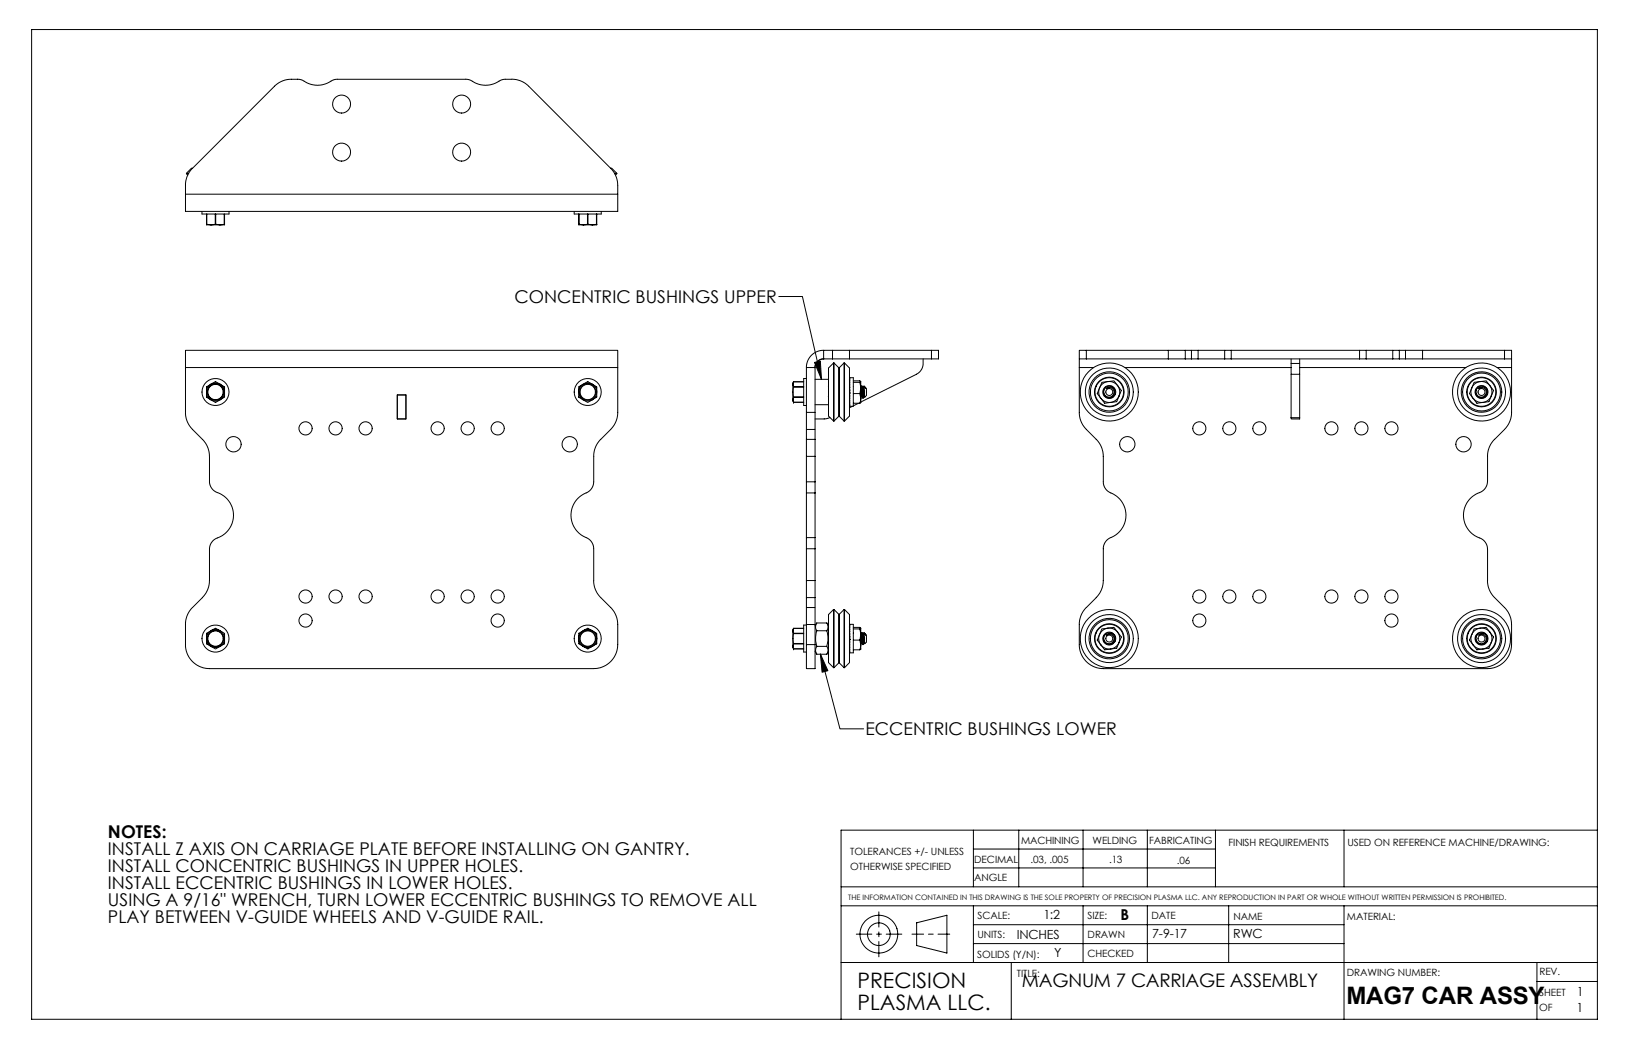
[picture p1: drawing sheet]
<svg xmlns="http://www.w3.org/2000/svg" width="432mm" height="279mm" viewBox="0 0 432 279" stroke-linecap="round" stroke-linejoin="round" font-family="sans-serif">
<g fill="none" stroke="#000" stroke-width=".26">
<path d="M8.4 7.8h414v261.6h-414zM49 51.3h114.3M49.3 45.8h.6M49.3 45.9h.5M50.9 44.5h-.3l-1.3 1.3 .4 .5M50.9 44.5l22.1-22.1 1.1-.7 1.3-.5 3.3-.3 1 .2 2.3 1.1 1.8 .3 2.2-.3 1.9-1 1-.2 34.3-.1 1.2 .3 2 1 1.9 .3 2.2-.3 2.7-1.2 2.4-.1 1.5 .3 1.2 .5 1.3 .9 21.9 21.9M53.4 55.9v.7h7.2v-.7M54.6 56.6v2.7M54.7 59.3l1.1 .1 1.1-.1M54.7 56.6v2.7M56.9 59.3h.1M56.9 56.6v2.7"/>
<path d="M57 59.3l1.2 .1 1.1-.1M57 56.6v2.7M59.3 59.3h.1M59.3 56.6v2.7M59.4 56.6v2.8h-4.8l.1-.1M151.8 55.9v.7h7.2v-.7M153 56.6v2.7M153.1 59.3l1.1 .1 1.1-.1M153.1 56.6v2.7M155.3 59.3h.2M155.3 56.6v2.7M155.5 59.3l1.1 .1 1.1-.1"/>
<path d="M155.5 56.6v2.7M157.7 59.3h.1M157.7 56.6v2.7M157.8 56.6v2.8h-4.8l.1-.1M161.5 44.5l1.1 1.5 .7 2v7.9h-114.3l.1-7.9 .6-2 1.2-1.5M161.5 44.5h.3l1.3 1.3M162.5 45.8h.6M162.6 45.9h.5M163.1 45.8l-.4 .5M205.9 78.4h6.3l5 21.9M49 97.2v12.3l.3 1.3 1.1 2.2 3.5 3.5 1.1 1.9 .4 1.7v7.5l.3 1.1 .9 1 2 1 1.6 1.4 1.1 1.8 .4 1.8v1.2l-.3 1.5-1 1.7-1.4 1.3-2.4 1.3-1 1.4-.2 .8-.1 9.6-.6 1.9-1.2 1.5M49 97.2v-4.6h114.3v4.6"/>
<path d="M49 97.2h114.3M163.3 97.2v12.1l-.3 1.6-1.1 2.1-3.4 3.5-1.1 1.9-.4 1.7v7.3l-.3 1.4-1 1.1-1.7 .9-1.4 1.1-1.1 1.7-.4 1.4-.1 2.1 .7 2.1 1.4 1.7 1.9 1.2M213.2 97.2h2.3M213.2 97.2v11.8M215.5 97.2v11.8M217.8 94.9l-1 .2-.7 .5-.5 .8-.1 .8M217.8 92.6l-1.9 .4-1.4 .9-.9 1.4-.4 1.9M217.8 92.6h30.4v2.3h-30.4M217.8 92.6v2.3M217.9 94.9l-1 .2-.8 .5-.5 .8-.1 .9M220.1 92.6v2.3M220.4 95.9h.1"/>
<path d="M220.4 95.9l-1.3 1.4v12.7l1.3 1.3M220.4 95.9v15.4M220.5 95.9l1.3 1.3v12.8l-1.3 1.3M220.5 95.9v15.4M221.8 97.3h.1M223.2 95.9l-1.3 1.3v12.8l1.3 1.3M223.2 95.9h.1M223.2 95.9v15.4M223.3 95.9l1.3 1.4v12.7l-1.3 1.3M223.3 95.9v15.4M224.6 99.9l1-.1v7.6h-1zM224.6 92.6v2.3"/>
<path d="M224.6 99.9v.8M244.1 94.9l-.1 2-.6 1.1-.5 .6-15.3 7.7M246.3 92.6v2.3M285.4 97.2v12.3l.2 1.3 1.2 2.2 3.4 3.5 1.1 1.9 .4 2.2v7.1l.4 1.1 .8 1.1 2.4 1.3 1 1 .9 1.6 .5 1.8v1.4l-.3 1.3-1 1.8-1.3 1.3-2.3 1.2-.9 1.4-.2 .7v9.8l-.7 1.9-1.1 1.5M285.4 97.2h3.8M287.3 92.6h-1.9v2.3M287.3 94.9h-1.9v2.3M287.3 92.6h21.6M287.3 94.9h112.4M287.3 92.6v2.3M297.5 97.2h43.9M313.4 92.6h-4.5v2.3"/>
<path d="M313.4 92.6h1.6M313.4 92.6v2.3M316.8 92.6h-1.8v2.3M316.8 92.6h7M316.8 92.6v2.3M325.6 92.6h-1.8v2.3M325.6 92.6h33.9M325.6 92.6v2.3M341.4 94.9v4h2.3v-2.8h-2.3M341.4 98.9v11.5M343.7 98.9v11.8h-2.3v-.3M343.7 97.2h43.9"/>
<path d="M343.7 94.9v1.2M361.3 92.6h-1.8v2.3M361.3 92.6h7M361.3 92.6v2.3M370 92.6h-1.7v2.3M370 92.6h29.7v16.7l-.3 1.6-1.1 2.1-3.5 3.5-1.1 1.9-.4 1.7v7.1l-.3 1.4-.9 1.1-2 1-1.6 1.4-1.1 1.8-.4 2.2 .3 2.3 1.1 1.9 1.7 1.4 2 1 .9 1 .3 1.5v8.6l.3 1.6 1.1 2 3.8 4 1 2 .2 1.7-.1 6.3-.8 2.2-1.5 1.7-2.1 1.2-1.9 .2h-102.6l-1.9-.7-1.6-1.1-1.2-1.8-.6-2.2v-6.3l.4-1.7 1.1-1.9 3-3M370 92.6v2.3M371.6 92.6v2.3M376.2 92.6v2.3M395.9 97.2h3.8M397.8 92.6v2.3M55.8 101.6l.9-.4 1.5 .4"/>
<path d="M55.8 101.6l1.2-.7 1.2 .7M55.8 101.6l-.8 .7-.4 1 .2 1.3 1 1.1M55.8 101.6l-1.2 .7v2.6l1.2 .8M55.8 105.7l1.2 .3 1.2-.3M55.8 105.7l1.1 .6 1.3-.6M58.2 101.6l.9 .9 .3 1.1M58.2 101.6l1.2 .7v1.3M59.4 103.6l-.4 1.3-.8 .8M59.4 103.6v1.3l-1.2 .8M105.1 104.4h2.2v6.3h-2.2zM153 103.6l.4 1.3 .8 .8M153 103.6l.1 1.4 1.1 .7"/>
<path d="M154.2 101.6l-.9 .9-.3 1.1M154.2 101.6l-1.1 .6-.1 1.4M154.2 105.7l1.2 .3 1.2-.3M154.2 101.6l.9-.4 1.5 .4M154.2 105.7l1.1 .6 1.3-.6M154.2 101.6l1.2-.7 1.2 .7M156.6 101.6l.7 .6 .5 1.1-.3 1.4-.9 1M156.6 101.6l1.2 .7v2.6l-1.2 .8M209.8 102.3l-.1 1.3 .1 1.3M209.8 100.9l-.1 .7 .1 .6M209.8 105l-.1 .7 .1 .6M209.8 106.3h.1"/>
<path d="M209.8 106.3h2.7M209.8 100.9h2.7M209.8 100.9l-.1 .3v4.8l.1 .3M209.8 104.9h2.7M209.8 100.9h.1M209.8 102.2v.1M209.8 104.9v.1M209.8 102.3h2.7M209.8 102.2h2.7M209.8 105h2.7M213.2 109h2.3v4.5h-2.3zM213.2 116.1v4.5h2.3"/>
<path d="M213.2 100.1h-.7v7.1h.7M213.2 113.5v2.6M213.2 116.1h2.3M215.5 100.3h3.6M215.5 107h3.6M215.5 113.5v47.1M219 104.8l.1 .1M219 102l.1 .1M219.5 110.4l-1.2 .3h-2.8M220.4 111.3h.1M221.8 110h.1M223.2 111.3h.1"/>
<path d="M224.6 103.3l.1 .6M224.6 102.5l.1 .8M224.6 100.7l.1 1.8M224.6 106.4h.1M224.6 107h.1M224.6 100.9h.1M224.6 106.5h.1M224.6 107.2h.1M224.6 107.4h.1M224.6 100.7v.2M224.6 104.9h.1M224.6 104.9v.5"/>
<path d="M224.6 105.5v.5M224.6 106.1v.4M224.6 106.6v.4M224.6 107v.2M224.6 107.2v.2M224.7 104.8l-.1 .1M224.7 104.4l-.1 .3M224.7 103.9v.1M224.7 103.9l-.1 .1M225.4 107.4l-.8 .4M225.6 100.7h1.8l.2 .2M225.6 104h1.8"/>
<path d="M225.6 106.6h1.8M225.6 101.1h1.8M227 106.6l-1.4 .7M227.4 104l.2 1.3M227.4 104l.2-1.4v2.7M227.4 101.1l.2-.2v1.7zM227.6 105.3l-.2 1.3M227.6 105.3v1.1l-.2 .2M227.6 102.8l.2 2M227.8 102l-.2 .4 .3 2.4M227.8 102.1l.4 3.1M227.8 102h.1"/>
<path d="M227.8 104.8h.1M227.9 104.8l-.3 .4M227.9 104.8l.3 .4M227.9 102l.3 .5M227.9 102.1l.3 3.1 .3-.4M228.2 102.5l.4 2.3M228.2 102.4h.1M228.2 102.4l.3 2.4M228.5 102l-.3 .4M228.5 102.1l.2 2.9M228.5 102.1l.2 .2M228.5 104.8l.2 .2"/>
<path d="M228.7 102.3l.2 .4zM228.9 102.7v-.3l.2 .3v1.8l-.4 .5M289.8 102.2l-.3 1.1 .3 1.7 .7 1.1 1.3 1 1.2 .3 1.7-.2 1.1-.7 1-1.4 .3-1.2-.2-1.6-.7-1.2-1.4-1-1.2-.3-1.6 .3-1.2 .7-1 1.4M290.7 102.6l-.2 1.4 .6 1.3M290.7 102.6l-.6 1.4 1 1.3M291.1 105.3l1.1 .9 1.5 .2M291.1 105.3l1 1.3 1.6-.2M291.9 103.9l.2 .7M292.3 102.5a1.5 1.5 0 0 1 1.5-.4l.9 .7a1.33 1.33 0 0 0-2.1-.1l.3-.2a1.3 1.3 0 0 1 1.7 1.5 1.3 1.3 0 0 1-2.2 .7 1.46 1.46 0 0 1-.1-2.2zM292.5 102.4l-.5 .4-.3 .7M293 100.9l-1.3 .5-1 1.2M293 100.9l1.3 .1 1.2 .9"/>
<path d="M293 100.9l1.6-.2 .9 1.2M293 100.9l-1.6 .2-.7 1.5M293.8 102.2a1.38 1.38 0 0 1 .4 2.4M294.7 102.8a1.57 1.57 0 0 1-1.2 2.4 1.57 1.57 0 0 1-1.7-2M294.9 104.3l-.9 .9h-1.3l-.9-.9-.1-1.3 .9-.9 1.3-.1 1 .9 .1 .6-.1 .8M295.5 101.9l.6 1.4-.2 1.4M295.5 101.9l1 1.3-.6 1.5M295.9 104.7l-.9 1.1-1.3 .6M295.9 104.7l-.6 1.5-1.6 .2M341.4 110.4h2.3M388.3 102.2l-.3 1.1 .2 1.7 .7 1.1 1.3 1 1.2 .3 1.7-.2 1.2-.7 .9-1.4 .3-1.2-.2-1.6-.7-1.2-1.3-1-1.2-.3-1.7 .3-1.2 .7-.9 1.4M389.2 102.6l-.2 1.4 .5 1.3"/>
<path d="M389.2 102.6l-.6 1.4 1 1.3M389.6 105.3l1 .9 1.5 .2M389.6 105.3l.9 1.3 1.6-.2M390.3 103.9l.2 .7M390.7 102.5a1.5 1.5 0 0 1 1.5-.4l.9 .7a1.33 1.33 0 0 0-2.1-.1l.3-.2a1.3 1.3 0 0 1 1.7 1.5 1.3 1.3 0 0 1-2.1 .7 1.46 1.46 0 0 1-.2-2.2zM390.9 102.4l-.5 .4-.2 .7M391.4 100.9l-1.3 .5-.9 1.2M391.4 100.9l1.4 .1 1.2 .9M391.4 100.9l1.6-.2 1 1.2M391.4 100.9l-1.6 .2-.6 1.5M392.9 102.8a1.36 1.36 0 0 1-.3 1.8M393.1 102.8a1.57 1.57 0 0 1-1.2 2.4 1.57 1.57 0 0 1-1.7-2"/>
<path d="M393.3 104.3l-.8 .9h-1.4l-.9-.9-.1-1.3 .9-.9 1.3-.1 1 .9 .1 .6-.1 .8M393.9 101.9l.6 1.4-.2 1.4M394 101.9l.9 1.3-.6 1.5M394.3 104.7l-.9 1.1-1.3 .6M394.3 104.7l-.6 1.5-1.6 .2M213.2 127.4v2.9h2.3M213.2 120.6v6.8M213.2 130.3v14.8M213.2 127.4h2.3M155 142.1l1.3 1 .6 1.3 .1 9.4 .4 1.9 1.1 1.9 3.6 3.8 .8 1.5 .4 1.7v6.3l-.6 2.2-.8 1.2-.9 1-1.3 .8-1.7 .6h-103.6l-1.9-.7-1.6-1.1-1.3-1.8-.6-2.2v-6.3l.4-1.7 1.1-1.9 3-3M213.2 153.5v7.1M213.2 158h2.3"/>
<path d="M213.2 153.5h2.3M213.2 142.1h2.3M215.5 145.1h-2.3v8.4M55.8 166.7l.9-.3 1.5 .3M55.8 166.7l1.1-.6 1.3 .6M55.8 166.7l-.9 .9-.3 1.2 .3 1.3 .9 .8M55.8 166.7l-1.2 .8v2.6l1.2 .8M55.8 170.9l1.2 .3 1.2-.3M55.8 170.9l1.1 .6 1.3-.6M58.2 166.7l.7 .6 .5 1.2-.3 1.4-.9 1M58.2 166.7l1.2 .8v2.6l-1.2 .8M153 168.8l.4 1.3 .8 .8"/>
<path d="M153 168.8l.1 1.4 1.1 .7M154.2 166.7l-.9 .9-.3 1.2M154.2 166.7l-1.2 .8v1.3M154.2 170.9l1.1 .6 1.3-.6M154.2 170.9l1.2 .3 1.2-.3M154.2 166.7l.9-.3 1.5 .3M154.2 166.7l1.1-.6 1.3 .6M156.6 166.7l.9 .9 .3 1.2M156.6 166.7l1.2 .8v1.3M157.8 168.8l-.4 1.3-.8 .8M157.8 168.8v1.3l-1.2 .8M209.8 167.5l-.1 1.3 .1 1.3"/>
<path d="M209.8 166.1l-.1 .6 .1 .7M209.8 170.2l-.1 .7 .1 .6M209.8 171.5h.1M209.8 166.1h.1M209.8 166.1h2.7M209.8 171.5h2.7M209.8 166.1l-.1 .3v4.8l.1 .3M209.8 170.1h2.7M209.8 167.5h2.7M209.8 170.2h2.7M209.8 167.4v.1M209.8 170.1v.1"/>
<path d="M209.8 167.4h2.7M213.2 165.1v-4.5h2.3v4.5M213.2 165.1h2.3M213.2 165.2h-.7v7.2h.7M213.2 170.4h2.3M213.2 165.1v5.3M215.5 165.1v11.6h-2.3v-6.3M215.5 172.1l.5 .8M216 164.7a1.81 1.81 0 0 0 0 2M216 166.7a6.9 6.9 0 0 0 0 4.2M216 164.7l-.5 .7M216 164.7h2.6"/>
<path d="M216 166.7h2.6M216 172.9h2.6M216.9 172.9l5.2 19.8h6.3M218.6 164.7a1.81 1.81 0 0 1 0 2M218.6 166.7a7 7 0 0 1 0 4.2 1.84 1.84 0 0 1 0 2M218.6 170.9h-2.6a1.85 1.85 0 0 0 0 2M218.6 164.7l.5 .7M219 170l.1 .1M219 167.2l.1 .1M219.1 172.1l-.5 .8M220.4 161.1h.1M220.4 176.5h.1"/>
<path d="M220.4 161.1l-1.3 1.4v12.7l1.3 1.3M220.4 161.1v15.4M220.5 161.1l1.3 1.3v12.8l-1.3 1.3M220.5 161.1v15.4M221.8 162.5h.1M221.8 175.2h.1M223.2 161.1l-1.3 1.3v12.8l1.3 1.3M223.2 161.1h.1M223.2 176.5h.1M223.2 161.1v15.4M223.3 161.1l1.3 1.4v12.7l-1.3 1.3M223.3 161.1v15.4"/>
<path d="M224.6 165h1v7.6h-1zM224.6 168.4l.1 .7M224.6 167.7l.1 .7M224.6 165.9l.1 1.8M224.6 171.5h.1M224.6 166.1h.1M224.6 171.7h.1M224.6 172.1h.1M224.6 172.4h.1M224.6 172.6h.1M224.6 165v.9M224.6 165.9v.2"/>
<path d="M224.6 170.6v1.1M224.6 171.7v.4M224.6 172.1v.3M224.6 172.4v.2M224.7 170.1l-.1 .5M224.7 170l-.1 .1M224.7 169.6l-.1 .3M224.7 169.1v.1M224.7 169.1l-.1 .1M225.6 165.8h1.8l.2 .3M225.6 169.2h1.8M225.6 171.8h1.8"/>
<path d="M225.6 166.2h1.8M227.4 169.2l.2 1.3M227.4 169.2l.2-1.5v2.8M227.4 166.2l.2-.1v1.6zM227.6 170.5l-.2 1.3M227.6 170.5v1.1l-.2 .2M227.6 168l.2 2M227.8 167.2l-.2 .4 .3 2.3M227.8 167.2l.4 3.2M227.8 167.2h.1M227.8 170h.1M227.9 170l-.3 .4"/>
<path d="M227.9 170l.3 .4M227.9 167.2l.3 .4M227.9 167.2l.3 3.2 .3-.4M228.2 167.7l.4 2.3M228.2 167.6h.1M228.2 167.6l.3 2.3M228.5 167.2l-.3 .4M228.5 167.2l.2 3M228.5 167.2l.2 .3M228.5 170l.2 .2M228.7 167.5l.2 .4zM228.9 167.9v-.3l.2 .3v1.8l-.4 .5"/>
<path d="M289.8 167.3l-.3 1.7 .4 1.3 .7 1.1 1.2 .9 1.8 .3 1.3-.3 1-.8 .9-1.3 .3-1.6-.3-1.3-.7-1.1-1.3-.9-1.7-.3-1.3 .3-1.1 .8-.9 1.3M290.7 167.7l-.2 1.5 .6 1.3M290.7 167.7l-.6 1.5 1 1.3M291.1 170.5l1.2 .9 1.4 .2M291.1 170.5l1 1.3 1.6-.2M291.9 169.1l.2 .7M292.3 167.7a1.5 1.5 0 0 1 1.5-.4l.9 .7a1.33 1.33 0 0 0-2.1-.1l.3-.2a1.3 1.3 0 0 1 1.7 1.5 1.3 1.3 0 0 1-2.2 .7 1.45 1.45 0 0 1-.1-2.2zM292.5 167.5l-.5 .5-.3 .7M292.9 166l1.4 .2 1.2 .9M293 166.1l-1.4 .5-.8 1.1M293 166.1l1.6-.3 .9 1.3M293 166.1l-1.6 .1-.7 1.5"/>
<path d="M294.5 168a1.36 1.36 0 0 1-.3 1.8M294.7 168a1.57 1.57 0 0 1-1.2 2.4 1.57 1.57 0 0 1-1.7-2M295.5 167.1l.6 1.4-.2 1.4M295.5 167.1l1 1.3-.6 1.5M295.9 169.9l-.9 1.1-1.3 .6M295.9 169.9l-.6 1.4-1.6 .3M388.3 167.3l-.3 1.7 .3 1.3 .7 1.1 1.2 .9 1.8 .3 1.3-.3 1.1-.8 .8-1.3 .3-1.6-.3-1.3-.7-1.1-1.3-.9-1.7-.3-1.3 .3-1.1 .8-.8 1.3M389.2 167.7l-.2 1.5 .5 1.3M389.2 167.7l-.6 1.5 1 1.3M389.6 170.5l1.1 .9 1.4 .2M389.6 170.5l.9 1.3 1.6-.2M390.3 169.1l.2 .7"/>
<path d="M390.7 167.7a1.5 1.5 0 0 1 1.5-.4l.9 .7a1.33 1.33 0 0 0-2.1-.1l.3-.2a1.3 1.3 0 0 1 1.7 1.5 1.3 1.3 0 0 1-2.1 .7 1.45 1.45 0 0 1-.2-2.2zM390.9 167.5l-.5 .5-.2 .7M391.4 166l1.4 .2 1.2 .9M391.4 166.1l-1.4 .5-.8 1.1M391.4 166.1l1.6-.3 1 1.3M391.4 166.1l-1.6 .1-.6 1.5M392.9 168a1.36 1.36 0 0 1-.3 1.8M393.1 168a1.57 1.57 0 0 1-1.2 2.4 1.57 1.57 0 0 1-1.7-2M393.9 167.1l.6 1.4-.2 1.4M394 167.1l.9 1.3-.6 1.5M394.3 169.9l-.9 1.1-1.3 .6M394.3 169.9l-.6 1.4-1.6 .3"/>
<path d="M257.4 219.4v15M269.4 219.4v15M286.4 219.4v15M303.4 219.4v15M321.4 219.4v15M355.4 219.4v15M422.4 219.4h-200v50M222.4 239.4h200M222.4 234.4h200M257.4 229.4h64M257.4 224.4h64M257.4 239.4v15"/>
<path d="M286.4 239.4v15M303.4 239.4v15M324.9 239.4v15M355.4 239.4v30M222.4 254.4h200M226.4 246.9h4.1M231.8 246.9h1.3M232.4 241v4.1M232.4 246.3v1.3M232.4 248.9v4M234.3 246.9h4.2M241.1 246.9h3.1"/>
<path d="M242.4 243.9l8-2v10l-8-2zM245.5 246.9h1.3M248 246.9h3.1M257.4 249.4h98M257.4 244.4h98M267.4 254.4v15M406.4 259.4h16M406.4 254.4v15"/>
<circle cx="90.3" cy="27.5" r="2.38"/>
<circle cx="122.1" cy="27.5" r="2.38"/>
<circle cx="90.3" cy="40.2" r="2.38"/>
<circle cx="122.1" cy="40.2" r="2.38"/>
<circle cx="57" cy="103.6" r="3.6"/>
<circle cx="57" cy="103.6" r="2.03"/>
<circle cx="57" cy="103.6" r="2.16"/>
<circle cx="61.7" cy="117.4" r="2.03"/>
<circle cx="80.8" cy="113.2" r="1.75"/>
<circle cx="88.7" cy="113.2" r="1.75"/>
<circle cx="96.7" cy="113.2" r="1.75"/>
<circle cx="115.7" cy="113.2" r="1.75"/>
<circle cx="123.7" cy="113.2" r="1.75"/>
<circle cx="131.6" cy="113.2" r="1.75"/>
<circle cx="150.6" cy="117.4" r="2.03"/>
<circle cx="155.4" cy="103.6" r="3.6"/>
<circle cx="155.4" cy="103.6" r="2.03"/>
<circle cx="155.4" cy="103.6" r="2.16"/>
<circle cx="293.3" cy="103.6" r="7.7"/>
<circle cx="293.3" cy="103.6" r=".92"/>
<circle cx="293.3" cy="103.6" r="5"/>
<circle cx="293.3" cy="103.6" r="5.4"/>
<circle cx="293.3" cy="103.6" r="6.3"/>
<circle cx="293.3" cy="103.6" r="3.9"/>
<circle cx="298.1" cy="117.4" r="2.03"/>
<circle cx="317.1" cy="113.2" r="1.75"/>
<circle cx="325.1" cy="113.2" r="1.75"/>
<circle cx="333" cy="113.2" r="1.75"/>
<circle cx="352.1" cy="113.2" r="1.75"/>
<circle cx="360" cy="113.2" r="1.75"/>
<circle cx="367.9" cy="113.2" r="1.75"/>
<circle cx="387" cy="117.4" r="2.03"/>
<circle cx="391.7" cy="103.6" r="7.7"/>
<circle cx="391.7" cy="103.6" r=".92"/>
<circle cx="391.7" cy="103.6" r="5"/>
<circle cx="391.8" cy="103.6" r="5.4"/>
<circle cx="391.8" cy="103.6" r="6.3"/>
<circle cx="391.8" cy="103.6" r="3.9"/>
<circle cx="80.8" cy="157.7" r="1.75"/>
<circle cx="88.7" cy="157.7" r="1.75"/>
<circle cx="96.7" cy="157.7" r="1.75"/>
<circle cx="115.7" cy="157.7" r="1.75"/>
<circle cx="123.7" cy="157.7" r="1.75"/>
<circle cx="131.6" cy="157.7" r="1.75"/>
<circle cx="317.1" cy="157.7" r="1.75"/>
<circle cx="325.1" cy="157.7" r="1.75"/>
<circle cx="333" cy="157.7" r="1.75"/>
<circle cx="352.1" cy="157.7" r="1.75"/>
<circle cx="360" cy="157.7" r="1.75"/>
<circle cx="367.9" cy="157.7" r="1.75"/>
<circle cx="57" cy="168.8" r="3.6"/>
<circle cx="57" cy="168.8" r="2.03"/>
<circle cx="57" cy="168.8" r="2.16"/>
<circle cx="80.8" cy="164" r="1.75"/>
<circle cx="131.6" cy="164" r="1.75"/>
<circle cx="155.4" cy="168.8" r="3.6"/>
<circle cx="155.4" cy="168.8" r="2.03"/>
<circle cx="155.4" cy="168.8" r="2.16"/>
<circle cx="293.3" cy="168.8" r="7.7"/>
<circle cx="293.3" cy="168.8" r="5"/>
<circle cx="293.3" cy="168.8" r="1.7"/>
<circle cx="293.3" cy="168.8" r="6.4"/>
<circle cx="293.3" cy="168.8" r=".93"/>
<circle cx="293.3" cy="168.8" r="5.4"/>
<circle cx="293.3" cy="168.8" r="3.9"/>
<circle cx="317.1" cy="164" r="1.75"/>
<circle cx="367.9" cy="164" r="1.75"/>
<circle cx="391.7" cy="168.8" r="7.7"/>
<circle cx="391.7" cy="168.8" r="5"/>
<circle cx="391.7" cy="168.8" r="6.4"/>
<circle cx="391.8" cy="168.8" r=".93"/>
<circle cx="391.8" cy="168.8" r="5.4"/>
<circle cx="391.8" cy="168.8" r="1.7"/>
<circle cx="391.8" cy="168.8" r="3.9"/>
<circle cx="232.4" cy="246.9" r="5"/>
<circle cx="232.4" cy="246.9" r="3"/>
</g>
<g fill="#000" stroke="#000" stroke-width=".26">
<path d="M215.4 95.8l1.5-.3 .3 4.8z" fill-rule="evenodd"/>
<path d="M216.9 172.9l2 4.4-1.5 .4z" fill-rule="evenodd"/>
</g>
<text font-size="6.3" x="356" y="265.3">MAG7 CAR ASSY</text>
<g font-size="5.6">
<text x="226.7" y="261.2">PRECISION</text>
<text x="226.7" y="266.8">PLASMA LLC.</text>
</g>
<text font-size="4.9" x="270.2" y="261">MAGNUM 7 CARRIAGE ASSEMBLY</text>
<g font-size="4.7">
<text x="136.1" y="80.1">CONCENTRIC BUSHINGS UPPER</text>
<text x="228.9" y="194.4">ECCENTRIC BUSHINGS LOWER</text>
<text x="28.6" y="221.4">NOTES:</text>
<text x="28.6" y="225.9">INSTALL Z AXIS ON CARRIAGE PLATE BEFORE INSTALLING ON GANTRY.</text>
<text x="28.6" y="230.4">INSTALL CONCENTRIC BUSHINGS IN UPPER HOLES.</text>
<text x="28.6" y="235">INSTALL ECCENTRIC BUSHINGS IN LOWER HOLES.</text>
<text x="28.6" y="239.5">USING A 9/16&quot; WRENCH, TURN LOWER ECCENTRIC BUSHINGS TO REMOVE ALL</text>
<text x="28.6" y="244">PLAY BETWEEN V-GUIDE WHEELS AND V-GUIDE RAIL.</text>
</g>
<text font-size="4" x="296.3" y="243.3">B</text>
<g font-size="3.3">
<text x="275.9" y="243">1:2</text>
<text x="268.8" y="248.2">INCHES</text>
<text x="304.7" y="248">7-9-17</text>
<text x="326.1" y="248">RWC</text>
<text x="278.7" y="253.1">Y</text>
<text x="417" y="263.2">1</text>
<text x="416.9" y="267.5">1</text>
</g>
<g font-size="2.6">
<text x="224.8" y="225.9">TOLERANCES +/- UNLESS</text>
<text x="270" y="223.1">MACHINING</text>
<text x="288.9" y="223.1">WELDING</text>
<text x="303.8" y="223.1">FABRICATING</text>
<text x="324.8" y="223.7">FINISH REQUIREMENTS</text>
<text x="356.3" y="223.6">USED ON REFERENCE MACHINE/DRAWING:</text>
<text x="224.8" y="229.9">OTHERWISE SPECIFIED</text>
<text x="257.6" y="228.1">DECIMAL</text>
<text x="257.6" y="232.9">ANGLE</text>
<text x="272.5" y="228">.03, .005</text>
<text x="293.3" y="228.1">.13</text>
<text x="311.2" y="228.5">.06</text>
<text x="258.5" y="243">SCALE:</text>
<text x="287.5" y="242.8">SIZE:</text>
<text x="304.5" y="242.9">DATE</text>
<text x="326.2" y="243.2">NAME</text>
<text x="356.2" y="243.1">MATERIAL:</text>
<text x="258.5" y="248">UNITS:</text>
<text x="287.6" y="248">DRAWN</text>
<text x="258.4" y="253.2">SOLIDS (Y/N):</text>
<text x="287.5" y="253">CHECKED</text>
<text x="356.2" y="257.9">DRAWING NUMBER:</text>
<text x="407.1" y="257.8">REV.</text>
<text x="268.9" y="258.2">TITLE:</text>
<text x="407" y="263.2">SHEET</text>
<text x="407" y="267.2">OF</text>
</g>
<text font-size="2" x="224.3" y="237.9">THE INFORMATION CONTAINED IN THIS DRAWING IS THE SOLE PROPERTY OF PRECISION PLASMA LLC. ANY REPRODUCTION IN PART OR WHOLE WITHOUT WRITTEN PERMISSION IS PROHIBITED.</text>
</svg>
